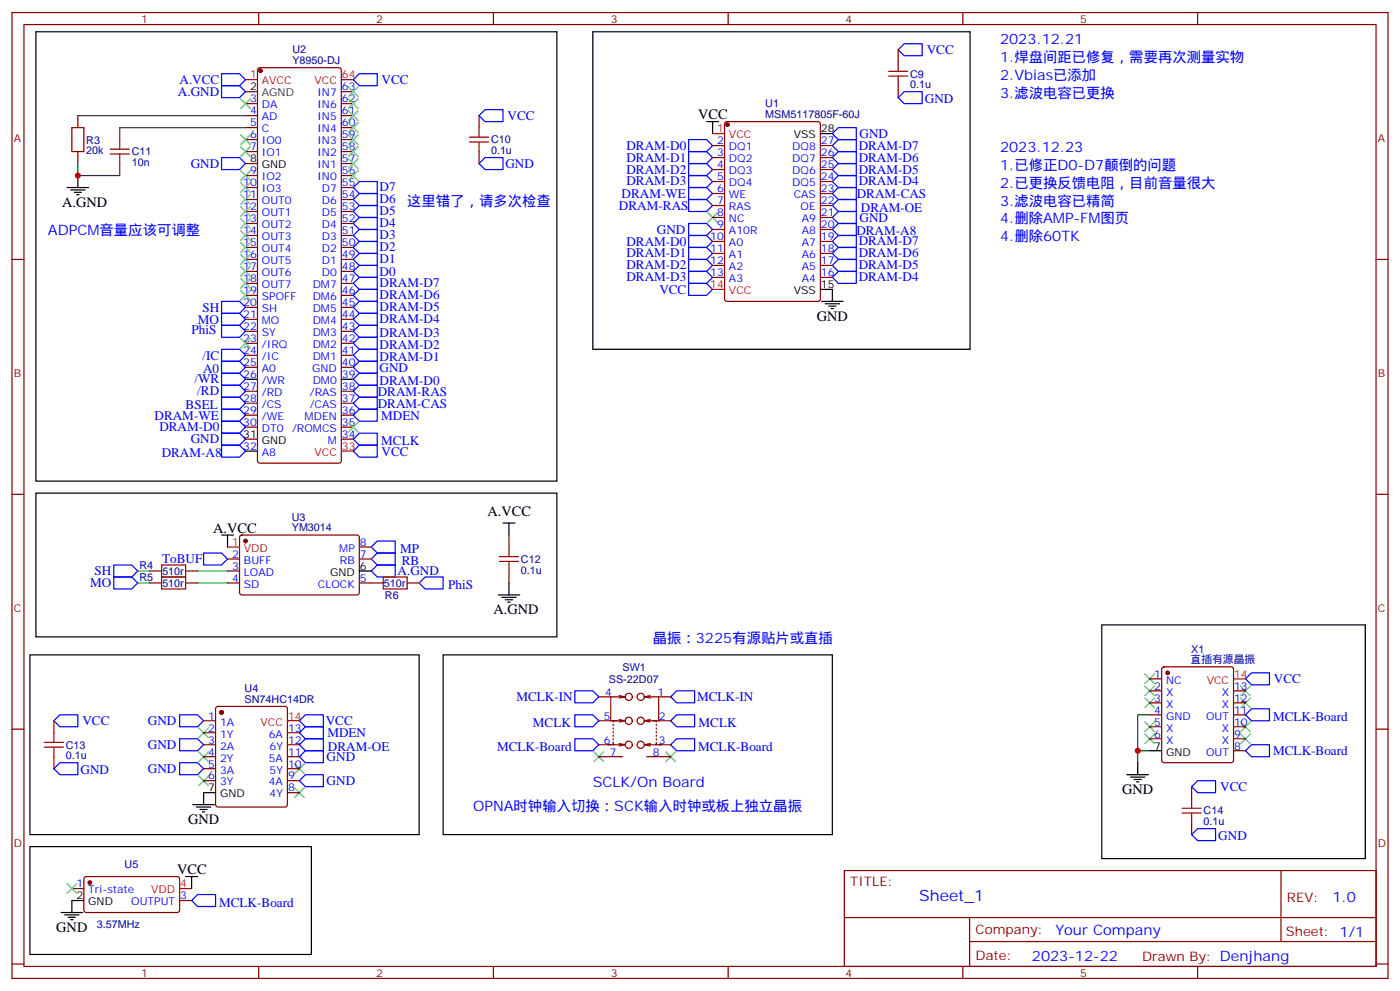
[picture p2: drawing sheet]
<svg xmlns="http://www.w3.org/2000/svg" width="412mm" height="292mm" viewBox="0 0 412 292" stroke-linecap="round" stroke-linejoin="round" font-family="sans-serif">
<g fill="none" stroke="#870000" stroke-width=".35">
<path d="M3.5 3.7h405.4v284.3h-405.4zM7.1 7.2h398.2v277.3h-398.2zM76.2 3.7v3.5M145.3 3.7v3.5M214.5 3.7v3.5M264.6 14.6v3.6M283.6 3.7v3.5M352.8 3.7v3.5M22.9 34v3.6M35.3 37.6v3.5M72.3 27h3.5M72.3 30.5h3.5"/>
<path d="M72.3 34h3.5M72.3 37.6h3.5M76.1 20.1l.5-.2h23.2l.7 .5v115.2l-.2 .5-.5 .2h-23.2l-.5-.2-.3-.5v-115zM100.5 27h3.6M100.5 30.5h3.6M100.5 34h3.6M100.5 37.6h3.6M100.5 23.5h3.6M141.1 34v3.6M213.7 36l.4-.2h26.8l.7 .4 .1 51.8-.5 .7h-27.1l-.6-.4-.1-51.8zM264.6 25.2v3.6M22.9 44.6v3.6"/>
<path d="M35.3 48.2v3.5M72.3 41.1h3.5M72.3 44.6h3.5M72.3 48.2h3.5M72.3 51.7h3.5M72.3 55.2h3.5M72.3 58.7h3.5M100.5 41.1h3.6M100.5 44.6h3.6M100.5 48.2h3.6M100.5 51.7h3.6M100.5 55.2h3.6"/>
<path d="M100.5 58.7h3.6M141.1 44.6v3.6M209.9 42.9h3.5M209.9 46.4h3.5M209.9 49.9h3.5M209.9 53.4h3.5M209.9 57h3.5M241.7 42.9h3.5M241.7 46.4h3.5M241.7 49.9h3.5M241.7 53.4h3.5M241.7 57h3.5"/>
<path d="M3.5 76.4h3.6M72.3 76.4h3.5M72.3 62.3h3.5M72.3 65.8h3.5M72.3 69.3h3.5M72.3 72.8h3.5M72.3 79.9h3.5M100.5 76.4h3.6M100.5 62.3h3.6M100.5 65.8h3.6M100.5 69.3h3.6M100.5 72.8h3.6"/>
<path d="M100.5 79.9h3.6M209.9 60.5h3.5M209.9 64h3.5M209.9 67.6h3.5M209.9 71.1h3.5M209.9 74.6h3.5M209.9 78.1h3.5M241.7 60.5h3.5M241.7 64h3.5M241.7 67.6h3.5M241.7 71.1h3.5M241.7 74.6h3.5"/>
<path d="M241.7 78.1h3.5M405.3 76.4h3.6M72.3 83.4h3.5M72.3 87h3.5M72.3 90.5h3.5M72.3 94h3.5M72.3 97.5h3.5M100.5 83.4h3.6M100.5 87h3.6M100.5 90.5h3.6M100.5 94h3.6M100.5 97.5h3.6"/>
<path d="M209.9 81.7h3.5M241.7 81.7h3.5M72.3 101.1h3.5M72.3 104.6h3.5M72.3 108.1h3.5M72.3 115.2h3.5M72.3 118.7h3.5M100.5 101.1h3.6M100.5 104.6h3.6M100.5 108.1h3.6M100.5 115.2h3.6M100.5 118.7h3.6"/>
<path d="M72.3 122.2h3.5M72.3 125.8h3.5M72.3 129.3h3.5M100.5 122.2h3.6M100.5 125.8h3.6M100.5 129.3h3.6M3.5 145.5h3.6M70.8 157.7l.5-.2 34.1 .1 .4 .6v16.5l-.7 .5-34.1-.1-.4-.7v-16.2zM149.9 157.5v3.5M405.3 145.5h3.6M44.1 168.1h3.5M44.1 171.6h3.5"/>
<path d="M54.7 168.1h3.5M54.7 171.6h3.5M67 164.6h3.6M67 168.1h3.6M67 171.6h3.6M105.8 164.6h3.6M105.8 171.6h7.1M105.8 161h3.6M119.9 171.6h3.6M149.9 168.1v3.5M338.7 199.8h3.5M342.4 196.5l.5-.2h19.8l.5 .2 .2 .5v26.8l-.3 .5-.4 .2h-19.8l-.5-.2-.2-.5v-26.8z"/>
<path d="M3.5 214.7h3.6M15.9 212.2v3.5M60 212.2h3.5M60 215.7h3.5M60 219.3h3.5M63.7 208.2l.5-.2h19.8l.5 .2 .2 .5v28.2l-.3 .5-.4 .2h-19.8l-.5-.2-.2-.5v-28.2zM84.7 215.7h3.5M84.7 219.3h3.5M176.4 212.2h5.3M176.4 219.3h4.4M176.4 205.1h3.5M180.6 218.5v.8h2.8"/>
<path d="M180.6 213.3v.3M180.6 214.3v.4M180.6 215.4v.3M180.6 216.4v.4M180.6 217.5v.3M182.4 218.9l1.7 .4-1.7 .3M182.4 211.8l1.7 .4-1.7 .3M182.4 204.8l1.7 .3M183.4 212.2h-2.8v.3M184.1 205.1h-4.2v7.1M184.1 205.1l-1.7 .4M189.8 205.1h4.2v7.1"/>
<path d="M189.8 205.1l1.8 .4M189.8 212.2l1.8 .3M189.8 219.3l1.8 .3M190.5 212.2h2.8v.3M191.6 204.8l-1.8 .3M191.6 211.8l-1.8 .4M191.6 218.9l-1.8 .4M192.3 212.2h5.3M193.1 219.3h4.5M193.3 218.5v.8h-2.8M193.3 213.3v.3M193.3 214.3v.4"/>
<path d="M193.3 215.4v.3M193.3 216.4v.4M193.3 217.5v.3M194 205.1h3.6M338.7 203.4h3.5M338.7 206.9h3.5M338.7 210.4h3.5M338.7 214h3.5M338.7 217.5h3.5M363.4 203.4h3.5M363.4 206.9h3.5M363.4 210.4h3.5"/>
<path d="M363.4 214h3.5M363.4 217.5h3.5M405.3 214.7h3.6M15.9 222.8v3.5M60 222.8h3.5M60 226.3h3.5M60 229.8h3.5M84.7 222.8h3.5M84.7 226.3h3.5M84.7 229.8h3.5M84.7 233.4h3.5M176.4 222.8h7"/>
<path d="M190.5 222.8h7.1M351 231.6v3.5M363.4 221h3.5M24.9 258.3l.5-.2h27.1l.4 .7v9.4l-.7 .4h-27.1l-.4-.7v-9.1zM248.7 256.3h156.6v28.2h-156.6zM351 242.2v3.5M377.3 256.3v20.9M21.2 261.6h3.5M52.9 265.1h3.5M248.7 270.1h156.5M285.6 277.2h119.6M285.6 270.1v14.2"/>
<path d="M3.5 283.8h3.6M76.2 284.5v3.5M145.3 284.5v3.5M214.5 284.5v3.5M283.6 284.5v3.5M352.8 284.5v3.5M405.3 283.8h3.6"/>
<circle cx="185.2" cy="205.1" r="1.06"/>
<circle cx="185.2" cy="212.2" r="1.06"/>
<circle cx="185.2" cy="219.3" r="1.06"/>
<circle cx="188.7" cy="212.2" r="1.06"/>
<circle cx="188.7" cy="205.1" r="1.06"/>
<circle cx="188.7" cy="219.3" r="1.06"/>
</g>
<g fill="#870000" stroke="#870000" stroke-width=".35">
<circle cx="76.7" cy="20.8" r=".53"/>
<circle cx="72.3" cy="159.3" r=".53"/>
<circle cx="65.3" cy="209.7" r=".53"/>
<circle cx="26.5" cy="259.8" r=".53"/>
<circle cx="344" cy="198.1" r=".53"/>
<circle cx="214.3" cy="36.7" r=".53"/>
</g>
<path d="M72.3 23.5h3.5M209.9 39.3h3.5M209.9 85.2h3.5M100.5 132.8h3.6M67 161h3.6M363.4 199.8h3.5M84.7 212.2h3.5M52.9 261.6h3.5" fill="none" stroke="#f00" stroke-width=".35"/>
<g fill="none" stroke="#000" stroke-width=".35">
<path d="M10.6 9.3h153.4v132.3h-153.4zM174.6 9.3h111.2v93.5h-111.2zM208.1 35.8h3.6M209.9 35.8v3.5M241.7 39.3h3.5M19.8 55.2h6.3M20.8 55.9h4.2M21.9 56.6h2.1M22.6 57.3h.7M22.9 51.7v3.5M241.7 85.2h3.5v3.5M242 88.7h6.4"/>
<path d="M243.1 89.4h4.2M244.1 90.1h2.1M244.8 90.8h.7M72.3 111.7h3.5M100.5 111.7h3.6M72.3 132.8h3.5M10.6 145.2h153.4v42.3h-153.4zM65.3 157.5h3.5M67 157.5v3.5M148.2 154h3.5M149.9 154v3.5M105.8 168.1h3.6"/>
<path d="M146.8 175.2h6.3M147.8 175.9h4.2M148.9 176.6h2.1M149.6 177.3h.7M149.9 171.6v3.6M8.8 192.8h114.7v52.9h-114.7zM130.5 192.8h114.7v52.9h-114.7zM324.6 184h77.6v68.8h-77.6zM56.8 236.9h6.3M57.9 237.6h4.2M58.9 238.3h2.1M59.6 239h.7"/>
<path d="M63.5 233.4h-3.5v3.5M332 228.1h6.3M333 228.8h4.3M334.1 229.5h2.1M334.8 230.2h.7M335.1 224.5v3.6M338.7 221h3.5M8.8 249.2h82.9v31.8h-82.9zM54.7 258.1h3.5M56.4 258.1v3.5M18 268.6h6.3M19 269.3h4.3"/>
<path d="M20.1 270.1h2.1M20.8 270.8h.7M24.7 265.1h-3.5v3.5"/>
</g>
<g fill="none" stroke="#00f" stroke-width=".35">
<path d="M266.3 12.9h5.3v3.5h-5.3l-1.7-1.8zM65.3 21.7h5.3l1.7 1.8-1.7 1.7h-5.3zM65.3 25.2h5.3l1.7 1.8-1.7 1.8h-5.3zM105.8 21.7h5.3v3.5h-5.3l-1.7-1.7zM141.1 34l1.8-1.7h5.3v3.5h-5.3zM246.9 37.6h5.3v3.5h-5.3l-1.7-1.8zM264.6 28.8l1.7-1.8h5.3v3.5h-5.3zM65.3 46.4h5.3l1.7 1.8-1.7 1.7h-5.3zM104.1 58.7l1.7-1.7h5.3v3.5h-5.3zM105.8 53.4h5.3v3.6h-5.3l-1.7-1.8zM141.1 48.2l1.8-1.8h5.3v3.5h-5.3zM202.8 58.7h5.3l1.8 1.8-1.8 1.8h-5.3z"/>
<path d="M202.8 55.2h5.3l1.8 1.8-1.8 1.7h-5.3zM202.8 41.1h5.3l1.8 1.8-1.8 1.7h-5.3zM202.8 44.6h5.3l1.8 1.8-1.8 1.8h-5.3zM202.8 48.2h5.3l1.8 1.7-1.8 1.8h-5.3zM202.8 51.7h5.3l1.8 1.7-1.8 1.8h-5.3zM246.9 55.2h5.3v3.5h-5.3l-1.7-1.7zM246.9 51.7h5.3v3.5h-5.3l-1.7-1.8zM246.9 48.2h5.3v3.5h-5.3l-1.7-1.8zM246.9 44.6h5.3v3.6h-5.3l-1.7-1.8zM246.9 41.1h5.3v3.5h-5.3l-1.7-1.7zM246.9 58.7h5.3v3.6h-5.3l-1.7-1.8zM104.1 69.3l1.7-1.7h5.3v3.5h-5.3z"/>
<path d="M104.1 65.8l1.7-1.8h5.3v3.6h-5.3zM104.1 62.3l1.7-1.8h5.3v3.5h-5.3zM105.8 78.1h5.3v3.6h-5.3l-1.7-1.8zM105.8 74.6h5.3v3.5h-5.3l-1.7-1.7zM105.8 71.1h5.3v3.5h-5.3l-1.7-1.8zM202.8 65.8h5.3l1.8 1.8-1.8 1.7h-5.3zM202.8 69.3h5.3l1.8 1.8-1.8 1.7h-5.3zM202.8 72.8h5.3l1.8 1.8-1.8 1.8h-5.3zM202.8 76.4h5.3l1.8 1.7-1.8 1.8h-5.3zM202.8 79.9h5.3l1.8 1.8-1.8 1.7h-5.3zM246.9 62.3h5.3v3.5h-5.3l-1.7-1.8zM246.9 79.9h5.3v3.5h-5.3l-1.7-1.7z"/>
<path d="M246.9 76.4h5.3v3.5h-5.3l-1.7-1.8zM246.9 72.8h5.3v3.6h-5.3l-1.7-1.8zM246.9 69.3h5.3v3.5h-5.3l-1.7-1.7zM246.9 65.8h5.3v3.5h-5.3l-1.7-1.7zM65.3 95.8h5.3l1.7 1.7-1.7 1.8h-5.3zM65.3 88.7h5.3l1.7 1.8-1.7 1.8h-5.3zM65.3 92.3h5.3l1.7 1.7-1.7 1.8h-5.3zM104.1 97.5l1.7-1.7h5.3v3.5h-5.3zM104.1 94l1.7-1.7h5.3v3.5h-5.3zM104.1 90.5l1.7-1.8h5.3v3.6h-5.3zM105.8 85.2h5.3v3.5h-5.3l-1.7-1.7zM105.8 81.7h5.3v3.5h-5.3l-1.7-1.8z"/>
<path d="M202.8 83.4h5.3l1.8 1.8-1.8 1.8h-5.3zM65.3 102.8h5.3l1.7 1.8-1.7 1.8h-5.3zM65.3 106.4h5.3l1.7 1.7-1.7 1.8h-5.3zM65.3 109.9h5.3l1.7 1.8-1.7 1.7h-5.3zM65.3 113.4h5.3l1.7 1.8-1.7 1.7h-5.3zM65.3 116.9h5.3l1.7 1.8-1.7 1.8h-5.3zM104.1 111.7l1.7-1.8h5.3v3.5h-5.3zM104.1 104.6l1.7-1.8h5.3v3.6h-5.3zM104.1 101.1l1.7-1.8h5.3v3.5h-5.3zM105.8 116.9h5.3v3.6h-5.3l-1.7-1.8zM105.8 113.4h5.3v3.5h-5.3l-1.7-1.7zM105.8 106.4h5.3v3.5h-5.3l-1.7-1.8z"/>
<path d="M65.3 120.5h5.3l1.7 1.7-1.7 1.8h-5.3zM65.3 124h5.3l1.7 1.8-1.7 1.7h-5.3zM65.3 127.5h5.3l1.7 1.8-1.7 1.8h-5.3zM65.3 131.1h5.3l1.7 1.7-1.7 1.8h-5.3zM104.1 132.8l1.7-1.7h5.3v3.5h-5.3zM104.1 129.3l1.7-1.8h5.3v3.6h-5.3zM105.8 120.5h5.3v3.5h-5.3l-1.7-1.8zM111.1 159.3h5.3v3.5h-5.3l-1.7-1.8zM33.5 166.3h5.3l1.8 1.8-1.8 1.8h-5.3zM33.5 169.9h5.3l1.8 1.7-1.8 1.8h-5.3zM60 162.8h5.3l1.7 1.8-1.7 1.7h-5.3zM111.1 162.8h5.3v3.5h-5.3l-1.7-1.7z"/>
<path d="M111.1 166.3h5.3v3.6h-5.3l-1.7-1.8zM125.2 169.9h5.3v3.5h-5.3l-1.7-1.8zM368.7 198.1h5.2v3.5h-5.2l-1.8-1.8zM17.6 210.4h5.3v3.6h-5.3l-1.7-1.8zM52.9 210.4h5.3l1.8 1.8-1.8 1.8h-5.3zM52.9 217.5h5.3l1.8 1.8-1.8 1.7h-5.3zM90 210.4h5.2v3.6h-5.2l-1.8-1.8zM90 214h5.2v3.5h-5.2l-1.8-1.8zM90 217.5h5.2v3.5h-5.2l-1.8-1.7zM169.3 210.4h5.3l1.8 1.8-1.8 1.8h-5.3zM169.3 217.5h5.3l1.8 1.8-1.8 1.7h-5.3zM169.3 203.4h5.3l1.8 1.7-1.8 1.8h-5.3z"/>
<path d="M199.3 210.4h5.3v3.6h-5.3l-1.7-1.8zM199.3 217.5h5.3v3.5h-5.3l-1.7-1.7zM199.3 203.4h5.3v3.5h-5.3l-1.7-1.8zM368.7 208.7h5.2v3.5h-5.2l-1.8-1.8zM368.7 219.3h5.2v3.5h-5.2l-1.8-1.8zM15.9 226.3l1.7-1.8h5.3v3.6h-5.3zM52.9 224.5h5.3l1.8 1.8-1.8 1.8h-5.3zM90 228.1h5.2v3.5h-5.2l-1.8-1.8zM90 221h5.2v3.5h-5.2l-1.8-1.7zM352.8 229.8h5.3v3.6h-5.3l-1.8-1.8zM351 245.7l1.8-1.8h5.3v3.6h-5.3zM58.2 263.3h5.3v3.6h-5.3l-1.8-1.8z"/>
</g>
<g fill="none" stroke="#a10000" stroke-width=".35">
<path d="M264.6 18.2v2.8M21.2 37.6h3.5v7h-3.5zM141.1 37.6v2.8M261.8 22.4h5.6M261.8 21h5.6M264.6 22.4v2.8M32.5 45.3h5.6M32.5 43.9h5.6M35.3 41.1v2.8M35.3 45.3v2.9M138.3 41.8h5.6M138.3 40.4h5.6"/>
<path d="M141.1 41.8v2.8M47.6 166.3h7.1v3.6h-7.1zM47.6 169.9h7.1v3.5h-7.1zM112.9 169.9h7v3.5h-7zM147.1 165.3h5.7M147.1 163.9h5.7M149.9 161v2.9M149.9 165.3v2.8M13.1 220h5.6M13.1 218.5h5.6M15.9 215.7v2.8M15.9 220v2.8"/>
<path d="M348.2 239.4h5.6M348.2 237.9h5.6M351 235.1v2.8M351 239.4v2.8"/>
</g>
<path d="M22.9 34h49.4M35.3 37.6h37M22.9 48.2v3.5h12.4M40.6 168.1h3.5M40.6 171.6h3.5M58.2 168.1h8.8M58.2 171.6h8.8M338.7 210.4h-3.6v14.1M335.1 221h3.6" fill="none" stroke="#008700" stroke-width=".35"/>
<g fill="none" stroke="#3c3" stroke-width=".35">
<path d="M70.9 39.7l2.8 2.8M70.9 29.1l2.8 2.8M73.7 39.7l-2.8 2.8M73.7 29.1l-2.8 2.8M102.7 39.7l2.8 2.8M102.7 36.2l2.8 2.8M102.7 32.6l2.8 2.9M102.7 29.1l2.8 2.8M102.7 25.6l2.8 2.8M105.5 29.1l-2.8 2.8M105.5 32.6l-2.8 2.9M105.5 36.2l-2.8 2.8"/>
<path d="M105.5 39.7l-2.8 2.8M105.5 25.6l-2.8 2.8M70.9 43.2l2.8 2.8M70.9 50.3l2.8 2.8M70.9 53.8l2.8 2.8M70.9 57.3l2.8 2.8M73.7 43.2l-2.8 2.8M73.7 50.3l-2.8 2.8M73.7 53.8l-2.8 2.8M73.7 57.3l-2.8 2.8M102.7 50.3l2.8 2.8M102.7 46.7l2.8 2.9"/>
<path d="M102.7 43.2l2.8 2.8M105.5 43.2l-2.8 2.8M105.5 46.7l-2.8 2.9M105.5 50.3l-2.8 2.8M70.9 60.9l2.8 2.8M70.9 64.4l2.8 2.8M70.9 67.9l2.8 2.8M70.9 71.4l2.8 2.9M70.9 75l2.8 2.8M70.9 78.5l2.8 2.8M73.7 60.9l-2.8 2.8M73.7 64.4l-2.8 2.8"/>
<path d="M73.7 67.9l-2.8 2.8M73.7 71.4l-2.8 2.9M73.7 75l-2.8 2.8M73.7 78.5l-2.8 2.8M208.5 62.6l2.8 2.8M211.3 62.6l-2.8 2.8M70.9 82l2.8 2.8M70.9 85.5l2.8 2.9M70.9 99.7l2.8 2.8M73.7 82l-2.8 2.8M73.7 85.5l-2.8 2.9M73.7 99.7l-2.8 2.8"/>
<path d="M102.7 124.4l2.8 2.8M105.5 124.4l-2.8 2.8M337.3 198.4l2.8 2.9M340.1 198.4l-2.8 2.9M58.6 214.3l2.8 2.8M61.4 214.3l-2.8 2.8M337.3 216.1l2.8 2.8M337.3 212.5l2.8 2.9M337.3 205.5l2.8 2.8M337.3 202l2.8 2.8M340.1 216.1l-2.8 2.8M340.1 212.5l-2.8 2.9"/>
<path d="M340.1 205.5l-2.8 2.8M340.1 202l-2.8 2.8M365.5 202l2.8 2.8M365.5 205.5l2.8 2.8M365.5 212.5l2.8 2.9M365.5 216.1l2.8 2.8M368.3 202l-2.8 2.8M368.3 205.5l-2.8 2.8M368.3 212.5l-2.8 2.9M368.3 216.1l-2.8 2.8M58.6 221.4l2.8 2.8M58.6 228.4l2.8 2.8"/>
<path d="M61.4 221.4l-2.8 2.8M61.4 228.4l-2.8 2.8M86.8 224.9l2.8 2.8M86.8 232l2.8 2.8M89.6 224.9l-2.8 2.8M89.6 232l-2.8 2.8M175 221.4l2.8 2.8M177.8 221.4l-2.8 2.8M196.1 221.4l2.9 2.8M199 221.4l-2.9 2.8M19.8 260.2l2.8 2.8M22.6 260.2l-2.8 2.8"/>
</g>
<g fill="#c00">
<circle cx="22.9" cy="51.7" r=".88"/>
<circle cx="335.1" cy="221" r=".88"/>
</g>
<text font-size="4.6" fill="#00f" x="270.8" y="265.3">Sheet_1</text>
<g font-size="4.2" fill="#00f">
<text x="294.6" y="12.9">2023.12.21</text>
<text x="294.6" y="18.2">1.焊盘间距已修复，需要再次测量实物</text>
<text x="294.6" y="23.5">2.Vbias已添加</text>
<text x="294.6" y="28.8">3.滤波电容已更换</text>
<text x="294.6" y="44.6">2023.12.23</text>
<text x="294.6" y="49.9">1.已修正D0-D7颠倒的问题</text>
<text x="294.6" y="55.2">2.已更换反馈电阻，目前音量很大</text>
<text x="119.9" y="60.5">这里错了，请多次检查</text>
<text x="294.6" y="60.5">3.滤波电容已精简</text>
<text x="294.6" y="65.8">4.删除AMP-FM图页</text>
<text x="14.1" y="69.3">ADPCM音量应该可调整</text>
<text x="294.6" y="71.1">4.删除60TK</text>
<text x="192.3" y="189.3">晶振：3225有源贴片或直插</text>
<text x="174.6" y="231.6">SCLK/On Board</text>
<text x="139.3" y="238.7">OPNA时钟输入切换：SCK输入时钟或板上独立晶振</text>
<text x="392.5" y="265.6">1.0</text>
<text x="310.9" y="275.1">Your Company</text>
<text x="304" y="282.9">2023-12-22</text>
</g>
<g font-size="4.2">
<text x="205.7" y="35.1">VCC</text>
<text x="18.3" y="60.9">A.GND</text>
<text x="240.6" y="94.4">GND</text>
<text x="143.6" y="151.9">A.VCC</text>
<text x="62.8" y="156.8">A.VCC</text>
<text x="145.3" y="180.8">A.GND</text>
<text x="330.6" y="233.7">GND</text>
<text x="55.4" y="242.5">GND</text>
<text x="52.2" y="257.4">VCC</text>
<text x="16.6" y="274.3">GND</text>
</g>
<g font-size="3.9" fill="#00f">
<text x="273" y="15.9">VCC</text>
<text x="52.4" y="28.3">A.GND</text>
<text x="52.9" y="24.7">A.VCC</text>
<text x="112.4" y="24.8">VCC</text>
<text x="149.5" y="35.3">VCC</text>
<text x="272.5" y="30.2">GND</text>
<text x="253.2" y="40.6">GND</text>
<text x="184.5" y="44.1">DRAM-D0</text>
<text x="184.5" y="47.6">DRAM-D1</text>
<text x="252.9" y="47.6">DRAM-D6</text>
<text x="252.9" y="44">DRAM-D7</text>
<text x="56.2" y="49.4">GND</text>
<text x="148.9" y="49.4">GND</text>
<text x="184.5" y="51.1">DRAM-D2</text>
<text x="252.9" y="51.1">DRAM-D5</text>
<text x="111.8" y="59.9">D6</text>
<text x="111.8" y="56.4">D7</text>
<text x="183.1" y="58.3">DRAM-WE</text>
<text x="184.5" y="54.6">DRAM-D3</text>
<text x="252.4" y="58.3">DRAM-CAS</text>
<text x="252.9" y="54.6">DRAM-D4</text>
<text x="111.8" y="63.4">D5</text>
<text x="182.3" y="61.8">DRAM-RAS</text>
<text x="253.2" y="65.3">GND</text>
<text x="253.6" y="62.3">DRAM-OE</text>
<text x="111.8" y="70.5">D3</text>
<text x="111.8" y="67">D4</text>
<text x="193.5" y="68.9">GND</text>
<text x="252.3" y="69.3">DRAM-A8</text>
<text x="111.8" y="77.5">D1</text>
<text x="111.8" y="74">D2</text>
<text x="184.5" y="72.3">DRAM-D0</text>
<text x="184.5" y="75.8">DRAM-D1</text>
<text x="252.9" y="75.8">DRAM-D6</text>
<text x="252.9" y="72.2">DRAM-D7</text>
<text x="111.8" y="81.2">D0</text>
<text x="184.5" y="79.3">DRAM-D2</text>
<text x="184.5" y="82.8">DRAM-D3</text>
<text x="252.9" y="82.8">DRAM-D4</text>
<text x="252.9" y="79.3">DRAM-D5</text>
<text x="111.8" y="88.1">DRAM-D6</text>
<text x="111.8" y="84.6">DRAM-D7</text>
<text x="194.2" y="86.5">VCC</text>
<text x="58.3" y="95.3">MO</text>
<text x="59.6" y="91.7">SH</text>
<text x="111.8" y="95.2">DRAM-D4</text>
<text x="111.8" y="91.7">DRAM-D5</text>
<text x="56.4" y="98.4">PhiS</text>
<text x="111.8" y="99.2">DRAM-D3</text>
<text x="59.6" y="105.8">/IC</text>
<text x="111.8" y="106.3">DRAM-D1</text>
<text x="111.8" y="102.7">DRAM-D2</text>
<text x="57.3" y="112.9">/WR</text>
<text x="59.8" y="109.7">A0</text>
<text x="111.8" y="109.4">GND</text>
<text x="111.8" y="113.2">DRAM-D0</text>
<text x="58.1" y="116.4">/RD</text>
<text x="111.3" y="116.5">DRAM-RAS</text>
<text x="45.5" y="123.5">DRAM-WE</text>
<text x="54.7" y="120.5">BSEL</text>
<text x="111.3" y="120">DRAM-CAS</text>
<text x="112.3" y="123.5">MDEN</text>
<text x="46.9" y="127">DRAM-D0</text>
<text x="56.2" y="130.5">GND</text>
<text x="112.3" y="131.1">MCLK</text>
<text x="47.6" y="134.6">DRAM-A8</text>
<text x="112.4" y="134.1">VCC</text>
<text x="47.8" y="165.8">ToBUF</text>
<text x="117.9" y="162.8">MP</text>
<text x="118.3" y="166.3">RB</text>
<text x="26.6" y="172.9">MO</text>
<text x="27.9" y="169.4">SH</text>
<text x="117.1" y="169.4">A.GND</text>
<text x="132.1" y="173.4">PhiS</text>
<text x="375.2" y="201.1">VCC</text>
<text x="152.1" y="206.4">MCLK-IN</text>
<text x="205.3" y="206.4">MCLK-IN</text>
<text x="24.3" y="213.5">VCC</text>
<text x="43.6" y="213.5">GND</text>
<text x="96" y="213.5">VCC</text>
<text x="157" y="214">MCLK</text>
<text x="205.8" y="214">MCLK</text>
<text x="375" y="212.2">MCLK-Board</text>
<text x="43.6" y="220.6">GND</text>
<text x="96.4" y="217">MDEN</text>
<text x="96.6" y="221">DRAM-OE</text>
<text x="146.4" y="221">MCLK-Board</text>
<text x="205.7" y="221">MCLK-Board</text>
<text x="23.7" y="227.7">GND</text>
<text x="43.6" y="227.6">GND</text>
<text x="96.2" y="224.1">GND</text>
<text x="375" y="222.3">MCLK-Board</text>
<text x="96.2" y="231.1">GND</text>
<text x="359.4" y="232.9">VCC</text>
<text x="358.9" y="247.1">GND</text>
<text x="64.5" y="266.9">MCLK-Board</text>
</g>
<g font-size="3.9" fill="#800">
<text x="250.5" y="260.9">TITLE:</text>
<text x="379.1" y="265.6">REV:</text>
<text x="287.4" y="275.1">Company:</text>
<text x="378.7" y="275.7">Sheet: 1/1</text>
<text x="287.4" y="282.8">Date:</text>
<text x="336.4" y="282.8">Drawn By: Denjhang</text>
</g>
<g font-size="3.2" fill="#800">
<text x="41.6" y="6.7">1</text>
<text x="110.8" y="6.7">2</text>
<text x="179.9" y="6.7">3</text>
<text x="249.1" y="6.7">4</text>
<text x="318.2" y="6.7">5</text>
<text x="4.1" y="41.8">A</text>
<text x="405.9" y="41.8">A</text>
<text x="4.1" y="110.9">B</text>
<text x="405.9" y="110.9">B</text>
<text x="4.1" y="180.1">C</text>
<text x="405.9" y="180.1">C</text>
<text x="4.1" y="249.2">D</text>
<text x="405.9" y="249.2">D</text>
<text x="41.6" y="287.5">1</text>
<text x="110.8" y="287.5">2</text>
<text x="179.9" y="287.5">3</text>
<text x="249.1" y="287.5">4</text>
<text x="318.2" y="287.5">5</text>
</g>
<g font-size="3.2" fill="#000080">
<text x="86.1" y="15.6">U2</text>
<text x="86.1" y="18.8">Y8950-DJ</text>
<text x="268.1" y="22.8">C9</text>
<text x="268.1" y="26">0.1u</text>
<text x="225.4" y="34.7">MSM5117805F-60J</text>
<text x="225.4" y="31.5">U1</text>
<text x="25.4" y="45.4">20k</text>
<text x="25.4" y="42.2">R3</text>
<text x="38.8" y="45.8">C11</text>
<text x="144.6" y="45.4">0.1u</text>
<text x="144.6" y="42.2">C10</text>
<text x="38.8" y="49">10n</text>
<text x="86" y="153.5">U3</text>
<text x="86" y="156.5">YM3014</text>
<text x="41.1" y="167.5">R4</text>
<text x="153.5" y="165.7">C12</text>
<text x="41.1" y="171">R5</text>
<text x="47.8" y="169.2">510r</text>
<text x="47.8" y="172.8">510r</text>
<text x="113.1" y="172.8">510r</text>
<text x="153.5" y="168.9">0.1u</text>
<text x="113.4" y="176.3">R6</text>
<text x="183.4" y="197.5">SW1</text>
<text x="350.7" y="195.2">直插有源晶振</text>
<text x="350.9" y="192.1">X1</text>
<text x="72.1" y="203.7">U4</text>
<text x="179.4" y="201">SS-22D07</text>
<text x="72.1" y="206.9">SN74HC14DR</text>
<text x="19.4" y="220.4">C13</text>
<text x="19.4" y="223.6">0.1u</text>
<text x="354.5" y="239.8">C14</text>
<text x="354.5" y="243">0.1u</text>
<text x="36.7" y="255.7">U5</text>
<text x="28.5" y="273.3">3.57MHz</text>
</g>
<g font-size="3.2" fill="#f00">
<text x="73.7" y="23.1">1</text>
<text x="100.7" y="23.1">64</text>
<text x="77.2" y="24.9">AVCC</text>
<text x="92.6" y="24.9">VCC</text>
<text x="211.2" y="39">1</text>
<text x="214.7" y="40.7">VCC</text>
<text x="209.2" y="84.8">14</text>
<text x="214.7" y="86.6">VCC</text>
<text x="92.6" y="134.2">VCC</text>
<text x="100.7" y="132.5">33</text>
<text x="68.4" y="160.7">1</text>
<text x="71.9" y="162.5">VDD</text>
<text x="355.5" y="201.3">VCC</text>
<text x="363.5" y="199.5">14</text>
<text x="76.8" y="213.6">VCC</text>
<text x="84.8" y="211.8">14</text>
<text x="44.6" y="263">VDD</text>
<text x="53.1" y="261.2">4</text>
</g>
<g font-size="3.2">
<text x="73.7" y="26.6">2</text>
<text x="233.8" y="40.7">VSS</text>
<text x="241.8" y="39">28</text>
<text x="73.7" y="47.8">8</text>
<text x="77.2" y="49.6">GND</text>
<text x="233.8" y="86.6">VSS</text>
<text x="241.8" y="84.8">15</text>
<text x="71.6" y="128.9">31</text>
<text x="77.2" y="130.7">GND</text>
<text x="106" y="167.7">6</text>
<text x="97.2" y="169.5">GND</text>
<text x="340" y="220.7">7</text>
<text x="343.5" y="222.4">GND</text>
<text x="61.3" y="233">7</text>
<text x="64.8" y="234.8">GND</text>
<text x="22.5" y="264.8">2</text>
<text x="26" y="266.5">GND</text>
</g>
<text font-size="3.2" fill="#333" x="77.2" y="28.4">AGND</text>
<g font-size="3.2" fill="#00f">
<text x="93.5" y="28.4">IN7</text>
<text x="100.7" y="26.6">63</text>
<text x="73.7" y="30.2">3</text>
<text x="73.7" y="33.7">4</text>
<text x="77.2" y="31.9">DA</text>
<text x="77.2" y="35.5">AD</text>
<text x="93.5" y="35.5">IN5</text>
<text x="93.5" y="31.9">IN6</text>
<text x="100.7" y="33.7">61</text>
<text x="100.7" y="30.2">62</text>
<text x="73.7" y="37.2">5</text>
<text x="73.7" y="40.7">6</text>
<text x="77.2" y="39">C</text>
<text x="93.5" y="39">IN4</text>
<text x="100.7" y="40.7">59</text>
<text x="100.7" y="37.2">60</text>
<text x="73.7" y="44.3">7</text>
<text x="77.2" y="42.5">IO0</text>
<text x="77.2" y="46">IO1</text>
<text x="93.5" y="46">IN2</text>
<text x="93.5" y="42.5">IN3</text>
<text x="100.7" y="47.8">57</text>
<text x="100.7" y="44.3">58</text>
<text x="211.2" y="42.5">2</text>
<text x="211.2" y="46">3</text>
<text x="214.7" y="44.3">DQ1</text>
<text x="214.7" y="47.8">DQ2</text>
<text x="233.4" y="47.8">DQ7</text>
<text x="233.4" y="44.3">DQ8</text>
<text x="241.8" y="46">26</text>
<text x="241.8" y="42.5">27</text>
<text x="73.7" y="51.3">9</text>
<text x="77.2" y="53.1">IO2</text>
<text x="93.5" y="53.1">IN0</text>
<text x="93.5" y="49.6">IN1</text>
<text x="100.7" y="51.3">56</text>
<text x="211.2" y="49.6">4</text>
<text x="211.2" y="53.1">5</text>
<text x="214.7" y="51.3">DQ3</text>
<text x="233.4" y="51.3">DQ6</text>
<text x="241.8" y="53.1">24</text>
<text x="241.8" y="49.6">25</text>
<text x="71.6" y="54.9">10</text>
<text x="71.6" y="58.4">11</text>
<text x="77.2" y="56.6">IO3</text>
<text x="94.8" y="56.6">D7</text>
<text x="100.7" y="58.4">54</text>
<text x="100.7" y="54.9">55</text>
<text x="211.2" y="56.6">6</text>
<text x="214.7" y="54.9">DQ4</text>
<text x="214.7" y="58.4">WE</text>
<text x="233.4" y="54.9">DQ5</text>
<text x="233.8" y="58.4">CAS</text>
<text x="241.8" y="56.6">23</text>
<text x="71.6" y="61.9">12</text>
<text x="71.6" y="65.4">13</text>
<text x="77.2" y="60.1">OUT0</text>
<text x="77.2" y="63.7">OUT1</text>
<text x="94.8" y="63.7">D5</text>
<text x="94.8" y="60.1">D6</text>
<text x="100.7" y="65.4">52</text>
<text x="100.7" y="61.9">53</text>
<text x="211.2" y="60.1">7</text>
<text x="211.2" y="63.7">8</text>
<text x="214.7" y="61.9">RAS</text>
<text x="214.7" y="65.4">NC</text>
<text x="235.8" y="61.9">OE</text>
<text x="236.2" y="65.4">A9</text>
<text x="241.8" y="63.7">21</text>
<text x="241.8" y="60.1">22</text>
<text x="71.6" y="69">14</text>
<text x="77.2" y="67.2">OUT2</text>
<text x="77.2" y="70.7">OUT3</text>
<text x="94.8" y="70.7">D3</text>
<text x="94.8" y="67.2">D4</text>
<text x="100.7" y="69">51</text>
<text x="209.2" y="70.7">10</text>
<text x="211.2" y="67.2">9</text>
<text x="214.7" y="69">A10R</text>
<text x="236.2" y="69">A8</text>
<text x="241.8" y="70.7">19</text>
<text x="241.8" y="67.2">20</text>
<text x="71.6" y="72.5">15</text>
<text x="71.6" y="76">16</text>
<text x="77.2" y="74.3">OUT4</text>
<text x="77.2" y="77.8">OUT5</text>
<text x="94.8" y="77.8">D1</text>
<text x="94.8" y="74.3">D2</text>
<text x="100.7" y="76">49</text>
<text x="100.7" y="72.5">50</text>
<text x="209.2" y="74.3">11</text>
<text x="209.2" y="77.8">12</text>
<text x="214.7" y="72.5">A0</text>
<text x="214.7" y="76">A1</text>
<text x="236.2" y="76">A6</text>
<text x="236.2" y="72.5">A7</text>
<text x="241.8" y="77.8">17</text>
<text x="241.8" y="74.3">18</text>
<text x="71.6" y="79.6">17</text>
<text x="71.6" y="83.1">18</text>
<text x="77.2" y="81.3">OUT6</text>
<text x="94.8" y="81.3">D0</text>
<text x="100.7" y="83.1">47</text>
<text x="100.7" y="79.6">48</text>
<text x="209.2" y="81.3">13</text>
<text x="214.7" y="79.6">A2</text>
<text x="214.7" y="83.1">A3</text>
<text x="236.2" y="83.1">A4</text>
<text x="236.2" y="79.6">A5</text>
<text x="241.8" y="81.3">16</text>
<text x="71.6" y="86.6">19</text>
<text x="77.2" y="84.8">OUT7</text>
<text x="77.2" y="88.4">SPOFF</text>
<text x="92.1" y="88.4">DM6</text>
<text x="92.1" y="84.8">DM7</text>
<text x="100.7" y="86.6">46</text>
<text x="71.6" y="90.1">20</text>
<text x="71.6" y="93.7">21</text>
<text x="77.2" y="91.9">SH</text>
<text x="77.2" y="95.4">MO</text>
<text x="92.1" y="95.4">DM4</text>
<text x="92.1" y="91.9">DM5</text>
<text x="100.7" y="93.7">44</text>
<text x="100.7" y="90.1">45</text>
<text x="71.6" y="97.2">22</text>
<text x="71.6" y="100.7">23</text>
<text x="77.2" y="99">SY</text>
<text x="92.1" y="99">DM3</text>
<text x="100.7" y="100.7">42</text>
<text x="100.7" y="97.2">43</text>
<text x="71.6" y="104.2">24</text>
<text x="71.6" y="107.8">25</text>
<text x="77.2" y="102.5">/IRQ</text>
<text x="77.2" y="106">/IC</text>
<text x="92.1" y="106">DM1</text>
<text x="92.1" y="102.5">DM2</text>
<text x="100.7" y="107.8">40</text>
<text x="100.7" y="104.2">41</text>
<text x="71.6" y="111.3">26</text>
<text x="77.2" y="109.5">A0</text>
<text x="77.2" y="113.1">/WR</text>
<text x="92" y="109.5">GND</text>
<text x="92.1" y="113.1">DM0</text>
<text x="100.7" y="111.3">39</text>
<text x="71.6" y="114.8">27</text>
<text x="71.6" y="118.4">28</text>
<text x="77.2" y="116.6">/RD</text>
<text x="91.3" y="116.6">/RAS</text>
<text x="100.7" y="118.4">37</text>
<text x="100.7" y="114.8">38</text>
<text x="71.6" y="121.9">29</text>
<text x="71.6" y="125.4">30</text>
<text x="77.2" y="120.1">/CS</text>
<text x="77.2" y="123.6">/WE</text>
<text x="89.7" y="123.6">MDEN</text>
<text x="91.2" y="120.1">/CAS</text>
<text x="100.7" y="125.4">35</text>
<text x="100.7" y="121.9">36</text>
<text x="77.2" y="127.2">DT0</text>
<text x="86" y="127.2">/ROMCS</text>
<text x="96.6" y="130.7">M</text>
<text x="100.7" y="128.9">34</text>
<text x="71.6" y="132.5">32</text>
<text x="77.2" y="134.2">A8</text>
<text x="106" y="160.7">8</text>
<text x="68.4" y="164.2">2</text>
<text x="68.4" y="167.7">3</text>
<text x="71.9" y="166">BUFF</text>
<text x="99.9" y="162.5">MP</text>
<text x="100.1" y="166">RB</text>
<text x="106" y="164.2">7</text>
<text x="68.4" y="171.3">4</text>
<text x="71.9" y="169.5">LOAD</text>
<text x="71.9" y="173">SD</text>
<text x="93.6" y="173">CLOCK</text>
<text x="106" y="171.3">5</text>
<text x="340" y="203">2</text>
<text x="340" y="199.5">1</text>
<text x="343.5" y="201.3">NC</text>
<text x="363.5" y="203">13</text>
<text x="178.3" y="204.8">4</text>
<text x="193.7" y="204.8">1</text>
<text x="340" y="206.6">3</text>
<text x="343.5" y="208.3">X</text>
<text x="343.5" y="204.8">X</text>
<text x="359.9" y="204.8">X</text>
<text x="359.9" y="208.3">X</text>
<text x="363.5" y="206.6">12</text>
<text x="61.3" y="211.8">1</text>
<text x="61.3" y="215.4">2</text>
<text x="64.8" y="213.6">1A</text>
<text x="84.8" y="215.4">13</text>
<text x="177.9" y="211.8">5</text>
<text x="194" y="211.8">2</text>
<text x="340" y="213.6">5</text>
<text x="340" y="210.1">4</text>
<text x="343.5" y="215.4">X</text>
<text x="343.5" y="211.8">GND</text>
<text x="355.3" y="211.8">OUT</text>
<text x="359.9" y="215.4">X</text>
<text x="363.5" y="210.1">11</text>
<text x="363.5" y="213.6">10</text>
<text x="61.3" y="218.9">3</text>
<text x="64.8" y="217.1">1Y</text>
<text x="64.8" y="220.7">2A</text>
<text x="79.2" y="217.1">6A</text>
<text x="79.4" y="220.7">6Y</text>
<text x="84.8" y="218.9">12</text>
<text x="177.9" y="218.9">6</text>
<text x="194" y="218.9">3</text>
<text x="340" y="217.1">6</text>
<text x="343.5" y="218.9">X</text>
<text x="359.9" y="218.9">X</text>
<text x="363.5" y="217.1">9</text>
<text x="363.5" y="220.7">8</text>
<text x="61.3" y="222.4">4</text>
<text x="61.3" y="226">5</text>
<text x="64.8" y="224.2">2Y</text>
<text x="64.8" y="227.7">3A</text>
<text x="79.2" y="224.2">5A</text>
<text x="79.4" y="227.7">5Y</text>
<text x="84.8" y="226">10</text>
<text x="84.8" y="222.4">11</text>
<text x="179.7" y="222.4">7</text>
<text x="192.3" y="222.4">8</text>
<text x="355.3" y="222.4">OUT</text>
<text x="61.3" y="229.5">6</text>
<text x="64.8" y="231.2">3Y</text>
<text x="79.2" y="231.2">4A</text>
<text x="84.8" y="233">8</text>
<text x="84.8" y="229.5">9</text>
<text x="79.4" y="234.8">4Y</text>
<text x="22.5" y="261.2">1</text>
<text x="26" y="263">Tri-state</text>
<text x="38.6" y="266.5">OUTPUT</text>
<text x="53.1" y="264.8">3</text>
</g>
</svg>
